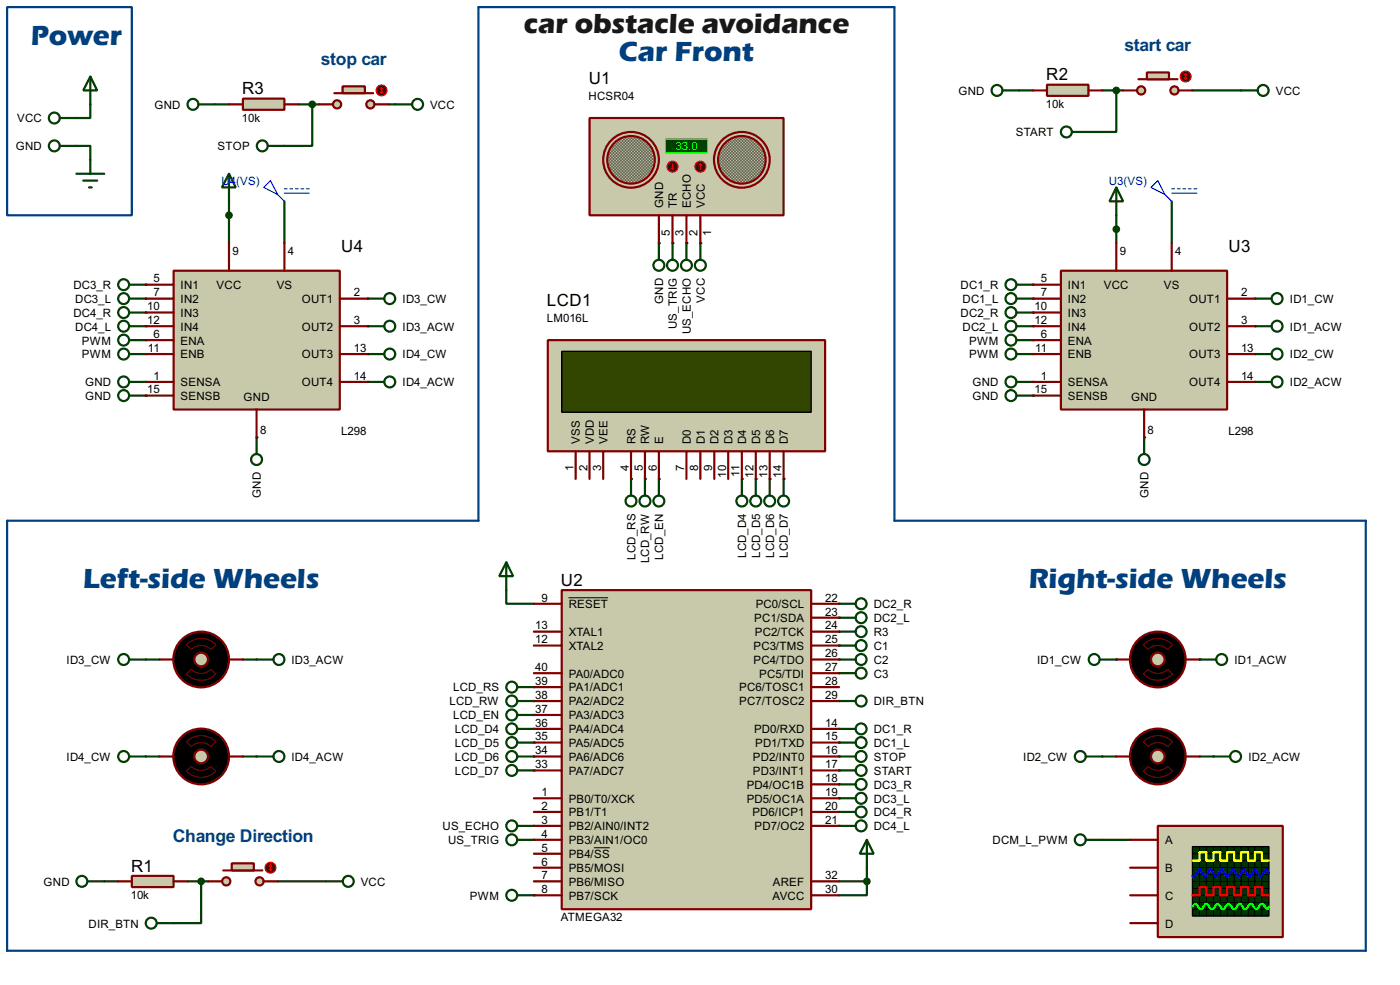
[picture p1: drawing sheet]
<svg xmlns="http://www.w3.org/2000/svg" width="256mm" height="180mm" viewBox="0 0 256 180" stroke-linecap="round" stroke-linejoin="round" font-family="sans-serif">
<path d="M16.6 19.1v2.5h-2.6M14 26.7h2.6v2.6M204.5 39.4v2.6" fill="none" stroke="#004000" stroke-width=".4"/>
<g fill="#004000">
<circle cx="143.6" cy="87.7" r=".2"/>
<circle cx="141" cy="87.7" r=".2"/>
<circle cx="138.5" cy="87.7" r=".2"/>
<circle cx="135.9" cy="87.7" r=".2"/>
<circle cx="120.7" cy="87.7" r=".2"/>
<circle cx="118.2" cy="87.7" r=".2"/>
<circle cx="115.6" cy="87.7" r=".2"/>
</g>
<path d="M158.8 158.8v2.5" fill="none" stroke="#004000" stroke-width=".4"/>
<g fill="#004000">
<circle cx="219.8" cy="120.7" r=".2"/>
<circle cx="204.5" cy="120.7" r=".2"/>
<circle cx="123.2" cy="44.5" r=".2"/>
<circle cx="125.8" cy="44.5" r=".2"/>
<circle cx="128.3" cy="44.5" r=".2"/>
<circle cx="120.7" cy="44.5" r=".2"/>
</g>
<path d="M202 153.7h5.1" fill="none" stroke="#004000" stroke-width=".4"/>
<g fill="#004000">
<circle cx="189.3" cy="52.1" r=".2"/>
<circle cx="189.3" cy="54.7" r=".2"/>
<circle cx="189.3" cy="62.3" r=".2"/>
<circle cx="229.9" cy="54.7" r=".2"/>
<circle cx="229.9" cy="59.7" r=".2"/>
<circle cx="189.3" cy="64.8" r=".2"/>
<circle cx="229.9" cy="64.8" r=".2"/>
<circle cx="229.9" cy="69.9" r=".2"/>
<circle cx="189.3" cy="57.2" r=".2"/>
<circle cx="189.3" cy="59.7" r=".2"/>
<circle cx="189.3" cy="69.9" r=".2"/>
<circle cx="189.3" cy="72.4" r=".2"/>
<circle cx="209.6" cy="80.1" r=".2"/>
</g>
<path d="M42 36.9v2.5M204.5 42v2.5" fill="none" stroke="#004000" stroke-width=".4"/>
<g fill="#004000">
<circle cx="26.7" cy="52.1" r=".2"/>
<circle cx="26.7" cy="54.7" r=".2"/>
<circle cx="26.7" cy="62.3" r=".2"/>
<circle cx="67.4" cy="54.7" r=".2"/>
<circle cx="67.4" cy="59.7" r=".2"/>
<circle cx="26.7" cy="64.8" r=".2"/>
<circle cx="67.4" cy="64.8" r=".2"/>
<circle cx="67.4" cy="69.9" r=".2"/>
<circle cx="26.7" cy="57.2" r=".2"/>
<circle cx="26.7" cy="59.7" r=".2"/>
<circle cx="26.7" cy="69.9" r=".2"/>
<circle cx="26.7" cy="72.4" r=".2"/>
<circle cx="47" cy="80.1" r=".2"/>
</g>
<path d="M42 39.4v5.1M26.7 138.5h2.6M26.7 120.7h2.6M44.5 138.5h2.5M44.5 120.7h2.5M202 138.5h2.5M219.8 138.5h2.5" fill="none" stroke="#004000" stroke-width=".4"/>
<g fill="#004000">
<circle cx="97.8" cy="151.2" r=".2"/>
<circle cx="97.8" cy="153.7" r=".2"/>
<circle cx="97.8" cy="163.9" r=".2"/>
</g>
<path d="M92.8 108v2.5h5" fill="none" stroke="#004000" stroke-width=".4"/>
<g fill="#004000">
<circle cx="153.7" cy="133.4" r=".2"/>
<circle cx="153.7" cy="135.9" r=".2"/>
<circle cx="153.7" cy="138.5" r=".2"/>
<circle cx="153.7" cy="141" r=".2"/>
<circle cx="153.7" cy="143.6" r=".2"/>
<circle cx="153.7" cy="146.1" r=".2"/>
<circle cx="153.7" cy="148.6" r=".2"/>
<circle cx="153.7" cy="151.2" r=".2"/>
<circle cx="153.7" cy="110.5" r=".2"/>
<circle cx="153.7" cy="113.1" r=".2"/>
<circle cx="153.7" cy="115.6" r=".2"/>
<circle cx="153.7" cy="118.2" r=".2"/>
<circle cx="153.7" cy="120.7" r=".2"/>
<circle cx="153.7" cy="123.2" r=".2"/>
<circle cx="153.7" cy="128.3" r=".2"/>
<circle cx="97.8" cy="141" r=".2"/>
<circle cx="97.8" cy="138.5" r=".2"/>
<circle cx="97.8" cy="135.9" r=".2"/>
<circle cx="97.8" cy="133.4" r=".2"/>
<circle cx="97.8" cy="130.9" r=".2"/>
<circle cx="97.8" cy="128.3" r=".2"/>
<circle cx="97.8" cy="125.8" r=".2"/>
</g>
<g fill="none" stroke="#004000" stroke-width=".4">
<path d="M39.4 19.1h2.6M54.7 19.1h3.8M57.2 19.1v7.6h-5.1M71.2 19.1h1.2M186.7 16.6h2.6M202 16.6h3.8M204.5 16.6v7.6h-5.1M218.5 16.6h8.9M52.1 36.9v7.6M214.7 36.9v7.6M19.1 161.3h2.5M34.3 161.3h3.9"/>
<path d="M36.9 161.3v7.7h-5.1M50.9 161.3h8.8M153.7 161.3h5.1v2.6h-5.1"/>
</g>
<g fill="#c8c8aa" stroke="#800000" stroke-width=".4">
<circle cx="47.5" cy="161.3" r=".75"/>
<circle cx="41.4" cy="161.3" r=".75"/>
</g>
<path d="M40.9 159.3h7.2" fill="none" stroke="#800000" stroke-width=".4"/>
<path d="M42.5 158h4v1.3h-4z" fill="#c8c8aa" stroke="#800000" stroke-width=".4"/>
<path d="M38.2 161.3h2.5M48.3 161.3h2.6" fill="none" stroke="#800000" stroke-width=".4"/>
<circle cx="49.5" cy="158.8" r="1" fill="#400000" stroke="#f00" stroke-width=".2"/>
<path d="M49.3 159.1l.3 .2M49.6 158.3v1M49.6 158.3l-.3 .3M49.6 158.3l.2 .3M49.8 159.1l-.2 .2" fill="none" stroke="#f00" stroke-width=".2"/>
<path d="M204.5 34.3l1.3 2.6h-2.5zM204.5 34.3v5.1" fill="none" stroke="#004000" stroke-width=".4"/>
<circle cx="212.1" cy="120.7" r="5.1" fill="#000" stroke="#800000" stroke-width=".4"/>
<path d="M209.5 118a3.7 3.7 0 0 1 5.3 0l-.9 .9a2.45 2.45 0 0 0-3.6 0zM209.5 123.4l.8-.9a2.54 2.54 0 0 0 3.6 0l.9 .9a3.7 3.7 0 0 1-5.3 0z" fill="none" stroke="#800000" stroke-width=".18"/>
<circle cx="212.1" cy="120.7" r="1.25" fill="#c8c8aa" stroke="#800000" stroke-width=".4"/>
<path d="M204.5 120.7h2.6M217.2 120.7h2.6" fill="none" stroke="#800000" stroke-width=".4"/>
<circle cx="212.1" cy="138.5" r="5.1" fill="#000" stroke="#800000" stroke-width=".4"/>
<path d="M209.5 135.8a3.7 3.7 0 0 1 5.3 0l-.9 .9a2.53 2.53 0 0 0-3.6 0zM210.3 140.3a2.54 2.54 0 0 0 3.6 0l.9 .9a3.7 3.7 0 0 1-5.3 0z" fill="none" stroke="#800000" stroke-width=".18"/>
<circle cx="212.1" cy="138.5" r="1.25" fill="#c8c8aa" stroke="#800000" stroke-width=".4"/>
<path d="M204.5 138.5h2.6M217.2 138.5h2.6" fill="none" stroke="#800000" stroke-width=".4"/>
<circle cx="36.8" cy="120.7" r="5.1" fill="#000" stroke="#800000" stroke-width=".4"/>
<path d="M34.2 118a3.7 3.7 0 0 1 5.4 0l-.9 .9a2.45 2.45 0 0 0-3.6 0zM34.2 123.4l.9-.9a2.54 2.54 0 0 0 3.6 0l.9 .9a3.7 3.7 0 0 1-5.4 0z" fill="none" stroke="#800000" stroke-width=".18"/>
<circle cx="36.8" cy="120.7" r="1.25" fill="#c8c8aa" stroke="#800000" stroke-width=".4"/>
<path d="M29.3 120.7h2.5M42 120.7h2.5" fill="none" stroke="#800000" stroke-width=".4"/>
<circle cx="36.8" cy="138.5" r="5.1" fill="#000" stroke="#800000" stroke-width=".4"/>
<path d="M34.2 135.8a3.8 3.8 0 0 1 5.4 0l-.9 .9a2.54 2.54 0 0 0-3.6 0zM35.1 140.3a2.54 2.54 0 0 0 3.6 0l.9 .9a3.8 3.8 0 0 1-5.4 0z" fill="none" stroke="#800000" stroke-width=".18"/>
<circle cx="36.8" cy="138.5" r="1.25" fill="#c8c8aa" stroke="#800000" stroke-width=".4"/>
<path d="M29.3 138.5h2.5M42 138.5h2.5" fill="none" stroke="#800000" stroke-width=".4"/>
<circle cx="204.5" cy="42" r=".5" fill="#004000" stroke="#004000" stroke-width=".4"/>
<g fill="none" stroke="#004000" stroke-width=".4">
<path d="M16.6 14l1.2 2.6h-2.5zM16.6 14v5.1M11 21.6h3M11 26.7h3M14 31.8h5.1M15.3 33.1h2.5M16.3 34.3h.5M16.6 29.3v2.5M115.6 87.7v3M118.2 87.7v3M120.7 87.7v3M135.9 87.7v3"/>
<path d="M138.5 87.7v3M141 87.7v3M143.6 87.7v3"/>
<circle cx="9.9" cy="26.7" r="1"/>
<circle cx="9.9" cy="21.6" r="1"/>
<circle cx="115.6" cy="91.7" r="1"/>
<circle cx="118.1" cy="91.7" r="1"/>
<circle cx="120.7" cy="91.7" r="1"/>
<circle cx="135.9" cy="91.7" r="1"/>
<circle cx="138.4" cy="91.7" r="1"/>
<circle cx="141" cy="91.7" r="1"/>
<circle cx="143.5" cy="91.7" r="1"/>
</g>
<path d="M1.3 1.3h22.9v38.1h-22.9z" fill="none" stroke="#004080" stroke-width=".4"/>
<path d="M100.4 62.3h50.8v20.3h-50.8z" fill="#c8c8aa" stroke="#800000" stroke-width=".4"/>
<path d="M102.9 64.3h45.7v11.2h-45.7z" fill="#324600" stroke="#000" stroke-width=".25"/>
<g fill="none" stroke="#800000" stroke-width=".4">
<path d="M105.5 82.6v5.1M108 82.6v5.1M110.5 82.6v5.1M115.6 82.6v5.1M118.2 82.6v5.1M120.7 82.6v5.1M125.8 82.6v5.1M128.3 82.6v5.1M130.9 82.6v5.1M133.4 82.6v5.1M135.9 82.6v5.1M138.5 82.6v5.1"/>
<path d="M141 82.6v5.1M143.6 82.6v5.1"/>
</g>
<g fill="none" stroke="#004000" stroke-width=".4">
<path d="M120.7 44.5v3.1M123.2 44.5v3.1M125.8 44.5v3.1M128.3 44.5v3.1M229.9 59.7h3.1M229.9 54.7h3.1M186.2 64.8h3.1M186.2 62.3h3.1M186.2 72.4h3.1M229.9 64.8h3.1M229.9 69.9h3.1M209.6 80.1v3"/>
<path d="M92.8 102.9l1.2 2.6h-2.5zM92.8 102.9v5.1M153.7 110.5h3.1M94.8 125.8h3M94.8 128.3h3M94.8 130.9h3M94.8 133.4h3M94.8 135.9h3M94.8 138.5h3M201.5 120.7h3M219.8 120.7h3M94.8 141h3"/>
<path d="M94.8 151.2h3M94.8 153.7h3M158.8 153.7l1.3 2.6h-2.6zM158.8 153.7v5.1"/>
<circle cx="120.7" cy="48.6" r="1"/>
<circle cx="123.2" cy="48.6" r="1"/>
<circle cx="125.7" cy="48.6" r="1"/>
<circle cx="128.3" cy="48.6" r="1"/>
<circle cx="233.9" cy="54.7" r="1"/>
<circle cx="233.9" cy="59.7" r="1"/>
<circle cx="185.2" cy="62.3" r="1"/>
<circle cx="185.2" cy="64.8" r="1"/>
<circle cx="185.2" cy="72.4" r="1"/>
<circle cx="233.9" cy="64.8" r="1"/>
<circle cx="233.9" cy="69.9" r="1"/>
<circle cx="209.6" cy="84.1" r="1"/>
<circle cx="157.7" cy="110.5" r="1"/>
<circle cx="93.7" cy="133.4" r="1"/>
<circle cx="93.7" cy="130.9" r="1"/>
<circle cx="93.7" cy="135.9" r="1"/>
<circle cx="93.7" cy="128.3" r="1"/>
<circle cx="93.7" cy="138.5" r="1"/>
<circle cx="93.7" cy="125.8" r="1"/>
<circle cx="200.4" cy="120.7" r="1"/>
<circle cx="223.8" cy="120.7" r="1"/>
<circle cx="93.7" cy="153.7" r="1"/>
<circle cx="93.7" cy="141" r="1"/>
<circle cx="93.7" cy="151.2" r="1"/>
</g>
<circle cx="158.8" cy="161.3" r=".5" fill="#004000" stroke="#004000" stroke-width=".4"/>
<path d="M250.2 95.3h-86.3v-94h-76.2v94h-86.4v78.7h248.9" fill="none" stroke="#004080" stroke-width=".4"/>
<path d="M108 21.6h35.6v17.8h-35.6z" fill="#c8c8aa" stroke="#800000" stroke-width=".4"/>
<g fill="#c8c8aa" stroke="#800000" stroke-width=".4">
<circle cx="115.6" cy="29.3" r="5.1"/>
<circle cx="135.9" cy="29.3" r="5.1"/>
</g>
<circle cx="115.6" cy="29.3" r="4.4" fill="#c8c8aa"/>
<circle cx="115.6" cy="29.3" r="4.4" fill="#000"/>
<circle cx="115.6" cy="29.3" r="4.4" fill="none" stroke="#c8c8aa" stroke-width=".4"/>
<circle cx="115.6" cy="29.3" r="4.4" fill="none" stroke="#800000" stroke-width=".4"/>
<circle cx="135.9" cy="29.3" r="4.4" fill="#c8c8aa"/>
<circle cx="135.9" cy="29.3" r="4.4" fill="#000"/>
<circle cx="135.9" cy="29.3" r="4.4" fill="none" stroke="#c8c8aa" stroke-width=".4"/>
<circle cx="135.9" cy="29.3" r="4.4" fill="none" stroke="#800000" stroke-width=".4"/>
<path d="M122 25.5h7.6v2.5h-7.6z" fill="#004000" stroke="#0f0" stroke-width=".2"/>
<path d="M120.7 39.4v5.1M123.2 39.4v5.1M125.8 39.4v5.1M128.3 39.4v5.1" fill="none" stroke="#800000" stroke-width=".4"/>
<circle cx="128.3" cy="30.5" r="1" fill="#400000" stroke="#f00" stroke-width=".2"/>
<path d="M128.3 30l-.2 .3M128.3 30l.3 .3M128.3 30v1" fill="none" stroke="#f00" stroke-width=".2"/>
<circle cx="123.2" cy="30.5" r="1" fill="#400000" stroke="#f00" stroke-width=".2"/>
<path d="M123 30.8l.2 .2M123.2 30v1M123.5 30.8l-.3 .2" fill="none" stroke="#f00" stroke-width=".2"/>
<g fill="none" stroke="#004000" stroke-width=".4">
<path d="M186.2 52.1h3.1M186.2 54.7h3.1M186.2 57.2h3.1M186.2 59.7h3.1M153.7 128.3h3.1M153.7 138.5h3.1M153.7 143.6h3.1M153.7 146.1h3.1M153.7 141h3.1M153.7 148.6h3.1M153.7 151.2h3.1M198.9 153.7h3.1"/>
<path d="M28.8 169h3"/>
<circle cx="185.2" cy="52.1" r="1"/>
<circle cx="185.2" cy="54.7" r="1"/>
<circle cx="185.2" cy="57.2" r="1"/>
<circle cx="185.2" cy="59.7" r="1"/>
<circle cx="157.7" cy="128.3" r="1"/>
<circle cx="157.7" cy="138.5" r="1"/>
<circle cx="157.7" cy="143.6" r="1"/>
<circle cx="157.7" cy="151.2" r="1"/>
<circle cx="157.7" cy="141" r="1"/>
<circle cx="157.7" cy="146.1" r="1"/>
<circle cx="157.7" cy="148.6" r="1"/>
<circle cx="197.9" cy="153.7" r="1"/>
<circle cx="27.7" cy="169" r="1"/>
</g>
<path d="M250.2 95.3v78.7" fill="none" stroke="#004080" stroke-width=".4"/>
<path d="M212.1 151.2h22.9v20.3h-22.9z" fill="#c8c8aa" stroke="#800000" stroke-width=".4"/>
<path d="M218.5 155h14v12.7h-14z" fill="#003000" stroke="#000" stroke-width=".25"/>
<g fill="none" stroke="#000" stroke-width=".18">
<path d="M218.5 158.8h14M218.5 156.3h14M218.5 157.5h14M219.8 155v12.7M221 155v12.7M222.3 155v12.7M223.6 155v12.7M224.8 155v12.7M226.1 155v12.7M227.4 155v12.7M228.7 155v12.7M229.9 155v12.7"/>
<path d="M231.2 155v12.7M218.5 160.1h14M218.5 162.6h14M218.5 163.9h14M218.5 165.2h14M218.5 166.4h14M218.5 161.3h14"/>
</g>
<path d="M218.5 157.5h1.3v-1.5h1.2v1.5h1.3v-1.5h1.3v1.5h1.2v-1.5h1.3v1.5h1.3v-1.5h1.3v1.5h1.2v-1.5h1.3v1.5h1.3" fill="none" stroke="#ff0" stroke-width=".4"/>
<path d="M218.5 163.9h1.3v-1.5h1.2v1.5h1.3v-1.5h1.3v1.5h1.2v-1.5h1.3v1.5h1.3v-1.5h1.3v1.5h1.2v-1.5h1.3v1.5h1.3" fill="none" stroke="#f00" stroke-width=".4"/>
<path d="M232.5 159.8l-.5-.7-1.1 1.5-1-1.5-1 1.5-1-1.5-1 1.5-1-1.5-1.1 1.5-1-1.5-1 1.5-1-1.5-1 1.5-1-1.5-1.1 1.5-.2-.3" fill="none" stroke="#00f" stroke-width=".4"/>
<path d="M218.5 165.9a.54 .54 0 0 1 .7-.4l.5 .8 .3 .1 .3-.1 .4-.8 .3-.1 .3 .1 .2 .4a.54 .54 0 0 0 .8 .4l.5-.8 .3-.1 .2 .1 .5 .8 .3 .1 .2-.1 .5-.8a.6 .6 0 0 1 .9 .5l.4 .4 .3-.1 .4-.8 .3-.1 .3 .1 .5 .8a.6 .6 0 0 0 .8-.5l.5-.4 .2 .1 .5 .8 .3 .1 .2-.1 .5-.8a.6 .6 0 0 1 .9 .5l.4 .4 .3-.5" fill="none" stroke="#0f0" stroke-width=".4"/>
<path d="M207.1 153.7h5M207.1 158.8h5M207.1 163.9h5M207.1 169h5" fill="none" stroke="#800000" stroke-width=".4"/>
<g fill="none" stroke="#004000" stroke-width=".4">
<path d="M186.2 69.9h3.1"/>
<circle cx="185.2" cy="69.9" r="1"/>
</g>
<path d="M194.4 49.6h30.4v25.4h-30.4z" fill="#c8c8aa" stroke="#800000" stroke-width=".4"/>
<g fill="none" stroke="#800000" stroke-width=".4">
<path d="M189.3 52.1h5.1M189.3 54.7h5.1M189.3 59.7h5.1M189.3 57.2h5.1M204.5 44.5v5.1M214.7 44.5v5.1M224.8 54.7h5.1M224.8 59.7h5.1M189.3 62.3h5.1M189.3 64.8h5.1M189.3 69.9h5.1M189.3 72.4h5.1"/>
<path d="M209.6 75v5.1M224.8 64.8h5.1M224.8 69.9h5.1"/>
</g>
<g fill="none" stroke="#004000" stroke-width=".4">
<path d="M42 31.8l1.2 2.5h-2.5zM42 31.8v5.1M23.7 59.7h3M23.7 54.7h3M23.7 52.1h3M23.7 57.2h3M67.4 59.7h3M67.4 54.7h3M23.7 64.8h3M23.7 69.9h3M23.7 62.3h3M23.7 72.4h3"/>
<path d="M67.4 64.8h3M67.4 69.9h3M47 80.1v3"/>
<circle cx="22.6" cy="57.2" r="1"/>
<circle cx="22.6" cy="59.7" r="1"/>
<circle cx="22.6" cy="54.7" r="1"/>
<circle cx="22.6" cy="52.1" r="1"/>
<circle cx="71.4" cy="59.7" r="1"/>
<circle cx="71.4" cy="54.7" r="1"/>
<circle cx="22.6" cy="72.4" r="1"/>
<circle cx="22.6" cy="62.3" r="1"/>
<circle cx="22.6" cy="64.8" r="1"/>
<circle cx="22.6" cy="69.9" r="1"/>
<circle cx="71.4" cy="64.8" r="1"/>
<circle cx="71.4" cy="69.9" r="1"/>
<circle cx="47" cy="84.1" r="1"/>
</g>
<circle cx="41.9" cy="39.4" r=".5" fill="#004000" stroke="#004000" stroke-width=".4"/>
<path d="M31.8 49.6h30.5v25.4h-30.5z" fill="#c8c8aa" stroke="#800000" stroke-width=".4"/>
<g fill="none" stroke="#800000" stroke-width=".4">
<path d="M26.7 52.1h5.1M26.7 54.7h5.1M26.7 59.7h5.1M26.7 57.2h5.1M42 44.5v5.1M52.1 44.5v5.1M62.3 54.7h5.1M62.3 59.7h5.1M26.7 62.3h5.1M26.7 64.8h5.1M26.7 69.9h5.1M26.7 72.4h5.1"/>
<path d="M47 75v5.1M62.3 64.8h5.1M62.3 69.9h5.1"/>
</g>
<g fill="none" stroke="#004000" stroke-width=".4">
<path d="M153.7 113.1h3.1M153.7 115.6h3.1M153.7 118.2h3.1M23.7 138.5h3M23.7 120.7h3M47 138.5h3.1M47 120.7h3.1M153.7 120.7h3.1M153.7 135.9h3.1M153.7 133.4h3.1M153.7 123.2h3.1M198.9 138.5h3.1"/>
<path d="M222.3 138.5h3.1M94.8 163.9h3"/>
<circle cx="157.7" cy="118.2" r="1"/>
<circle cx="157.7" cy="113.1" r="1"/>
<circle cx="157.7" cy="115.6" r="1"/>
<circle cx="22.6" cy="138.5" r="1"/>
<circle cx="22.6" cy="120.7" r="1"/>
<circle cx="51.1" cy="138.5" r="1"/>
<circle cx="51.1" cy="120.7" r="1"/>
<circle cx="157.7" cy="123.2" r="1"/>
<circle cx="157.7" cy="120.7" r="1"/>
<circle cx="157.7" cy="135.9" r="1"/>
<circle cx="157.7" cy="133.4" r="1"/>
<circle cx="197.9" cy="138.5" r="1"/>
<circle cx="226.3" cy="138.5" r="1"/>
<circle cx="93.7" cy="163.9" r="1"/>
</g>
<path d="M102.9 108h45.7v58.4h-45.7z" fill="#c8c8aa" stroke="#800000" stroke-width=".4"/>
<g fill="none" stroke="#800000" stroke-width=".4">
<path d="M97.8 110.5h5.1M97.8 118.2h5.1M97.8 115.6h5.1M148.6 110.5h5.1M148.6 118.2h5.1M148.6 115.6h5.1M148.6 113.1h5.1M97.8 133.4h5.1M97.8 135.9h5.1M97.8 138.5h5.1M97.8 123.2h5.1M97.8 125.8h5.1"/>
<path d="M97.8 128.3h5.1M97.8 130.9h5.1M148.6 133.4h5.1M148.6 135.9h5.1M148.6 138.5h5.1M148.6 120.7h5.1M148.6 123.2h5.1M148.6 125.8h5.1M148.6 128.3h5.1M97.8 146.1h5.1M97.8 148.6h5.1M97.8 151.2h5.1"/>
<path d="M97.8 153.7h5.1M97.8 156.3h5.1M97.8 158.8h5.1M97.8 141h5.1M148.6 146.1h5.1M148.6 148.6h5.1M148.6 151.2h5.1M148.6 141h5.1M148.6 143.6h5.1M97.8 161.3h5.1M97.8 163.9h5.1M148.6 161.3h5.1"/>
<path d="M148.6 163.9h5.1"/>
</g>
<path d="M104.2 109.4h7.2M108.8 155.2h2.9" fill="none" stroke="#000" stroke-width=".18"/>
<g fill="none" stroke="#004000" stroke-width=".4">
<path d="M59.7 161.3h3.1"/>
<circle cx="63.8" cy="161.3" r="1"/>
</g>
<path d="M24.2 160.3h7.6v2.1h-7.6z" fill="#c8c8aa" stroke="#800000" stroke-width=".4"/>
<path d="M21.6 161.3h2.6M31.8 161.3h2.5" fill="none" stroke="#800000" stroke-width=".4"/>
<g fill="none" stroke="#004000" stroke-width=".4">
<path d="M16.1 161.3h3"/>
<circle cx="15" cy="161.3" r="1"/>
</g>
<circle cx="36.8" cy="161.3" r=".5" fill="#004000" stroke="#004000" stroke-width=".4"/>
<g fill="none" stroke="#0000c0" stroke-width=".2">
<path d="M48.3 34.3l1.3-1.2 1.3 2.5zM50.9 35.6l1.2 1.3M52.1 34.6h.5M52.1 35.4h4.6M53.1 34.6h.5M54.2 34.6h.5M55.2 34.6h.5M56.2 34.6h.5M210.9 34.3l1.2-1.2 1.3 2.5zM213.4 35.6l1.3 1.3M214.7 34.6h.5M214.7 35.4h4.6"/>
<path d="M215.7 34.6h.5M216.7 34.6h.5M217.7 34.6h.5M218.7 34.6h.6"/>
</g>
<g fill="#c8c8aa" stroke="#800000" stroke-width=".4">
<circle cx="215.1" cy="16.6" r=".75"/>
<circle cx="209" cy="16.6" r=".75"/>
</g>
<path d="M208.6 14.5h7.1" fill="none" stroke="#800000" stroke-width=".4"/>
<path d="M210.1 13.3h4.1v1.2h-4.1z" fill="#c8c8aa" stroke="#800000" stroke-width=".4"/>
<path d="M205.8 16.6h2.5M216 16.6h2.5" fill="none" stroke="#800000" stroke-width=".4"/>
<circle cx="217.2" cy="14" r="1" fill="#400000" stroke="#f00" stroke-width=".2"/>
<path d="M217 14.3l.2 .2M217.2 13.5v1M217.2 13.5l-.2 .3M217.2 13.5l.3 .3M217.5 14.3l-.3 .2" fill="none" stroke="#f00" stroke-width=".2"/>
<g fill="none" stroke="#004000" stroke-width=".4">
<path d="M227.4 16.6h3M196.4 24.2h3"/>
<circle cx="231.4" cy="16.6" r="1"/>
<circle cx="195.3" cy="24.2" r="1"/>
</g>
<path d="M191.8 15.5h7.6v2.1h-7.6z" fill="#c8c8aa" stroke="#800000" stroke-width=".4"/>
<path d="M189.3 16.6h2.5M199.4 16.6h2.6" fill="none" stroke="#800000" stroke-width=".4"/>
<g fill="none" stroke="#004000" stroke-width=".4">
<path d="M183.7 16.6h3"/>
<circle cx="182.6" cy="16.6" r="1"/>
</g>
<circle cx="204.5" cy="16.6" r=".5" fill="#004000" stroke="#004000" stroke-width=".4"/>
<g fill="#c8c8aa" stroke="#800000" stroke-width=".4">
<circle cx="67.8" cy="19.1" r=".75"/>
<circle cx="61.7" cy="19.1" r=".75"/>
</g>
<path d="M61.3 17.1h7.1" fill="none" stroke="#800000" stroke-width=".4"/>
<path d="M62.8 15.8h4.1v1.3h-4.1z" fill="#c8c8aa" stroke="#800000" stroke-width=".4"/>
<path d="M58.5 19.1h2.5M68.6 19.1h2.6" fill="none" stroke="#800000" stroke-width=".4"/>
<circle cx="69.9" cy="16.6" r="1" fill="#400000" stroke="#f00" stroke-width=".2"/>
<path d="M69.7 16.8l.2 .3M69.9 16.1v1M69.9 16.1l-.2 .2M69.9 16.1l.3 .2M70.2 16.8l-.3 .3" fill="none" stroke="#f00" stroke-width=".2"/>
<g fill="none" stroke="#004000" stroke-width=".4">
<path d="M72.4 19.1h3.1M49.1 26.7h3"/>
<circle cx="76.5" cy="19.1" r="1"/>
<circle cx="48" cy="26.7" r="1"/>
</g>
<path d="M44.5 18.1h7.6v2h-7.6z" fill="#c8c8aa" stroke="#800000" stroke-width=".4"/>
<path d="M42 19.1h2.5M52.1 19.1h2.6" fill="none" stroke="#800000" stroke-width=".4"/>
<g fill="none" stroke="#004000" stroke-width=".4">
<path d="M36.4 19.1h3"/>
<circle cx="35.3" cy="19.1" r="1"/>
</g>
<circle cx="57.2" cy="19.1" r=".5" fill="#004000" stroke="#004000" stroke-width=".4"/>
<g font-size="6" fill="#004080">
<text x="5.7" y="8.2">Power</text>
<text x="113.4" y="11.2">Car Front</text>
<text x="15.3" y="107.7">Left-side Wheels</text>
<text x="188.5" y="107.7">Right-side Wheels</text>
</g>
<text font-size="6" fill="#181818" x="96" y="6.1">car obstacle avoidance</text>
<g font-size="3.6" fill="#004080">
<text x="58.8" y="11.8">stop car</text>
<text x="206" y="9.3">start car</text>
<text x="31.7" y="154.1">Change Direction</text>
</g>
<g font-size="3.5">
<text x="44.4" y="17.3">R3</text>
<text x="107.9" y="15.5">U1</text>
<text x="191.7" y="14.7">R2</text>
<text x="62.5" y="46.2">U4</text>
<text x="225.1" y="46.2">U3</text>
<text x="100.2" y="56.1">LCD1</text>
<text x="102.8" y="107.2">U2</text>
<text x="24" y="159.5">R1</text>
</g>
<g font-size="2.4">
<text x="175.6" y="17.3">GND</text>
<text x="233.7" y="17.3">VCC</text>
<text x="3.1" y="22.4">VCC</text>
<text x="28.3" y="19.9">GND</text>
<text x="44.3" y="22.3">10k</text>
<text x="78.8" y="19.9">VCC</text>
<text x="107.8" y="18.3">HCSR04</text>
<text x="191.6" y="19.8">10k</text>
<text x="2.9" y="27.5">GND</text>
<text x="39.8" y="27.5">STOP</text>
<text x="186.1" y="25">START</text>
<text x="121.5" y="38.1" transform="rotate(-90 121.5 38.1)">GND</text>
<text x="124" y="38.1" transform="rotate(-90 124 38.1)">TR</text>
<text x="126.6" y="38.1" transform="rotate(-90 126.6 38.1)">ECHO</text>
<text x="129.1" y="38.1" transform="rotate(-90 129.1 38.1)">VCC</text>
<text x="42.6" y="46.6">9</text>
<text x="52.8" y="46.6">4</text>
<text x="122.7" y="43.1" transform="rotate(-90 122.7 43.1)">5</text>
<text x="125.2" y="43.1" transform="rotate(-90 125.2 43.1)">3</text>
<text x="127.8" y="43.1" transform="rotate(-90 127.8 43.1)">2</text>
<text x="130.3" y="43.1" transform="rotate(-90 130.3 43.1)">1</text>
<text x="205.2" y="46.6">9</text>
<text x="215.3" y="46.6">4</text>
<text x="13.4" y="52.9">DC3_R</text>
<text x="28.1" y="51.7">5</text>
<text x="33.1" y="52.9">IN1</text>
<text x="39.7" y="52.9">VCC</text>
<text x="50.7" y="52.9">VS</text>
<text x="176" y="52.9">DC1_R</text>
<text x="190.7" y="51.7">5</text>
<text x="195.6" y="52.9">IN1</text>
<text x="202.2" y="52.9">VCC</text>
<text x="213.2" y="52.9">VS</text>
<text x="13.4" y="58">DC4_R</text>
<text x="13.8" y="55.4">DC3_L</text>
<text x="27" y="56.8">10</text>
<text x="27" y="59.3">12</text>
<text x="28.1" y="54.3">7</text>
<text x="33.1" y="55.4">IN2</text>
<text x="33.1" y="58">IN3</text>
<text x="55.3" y="55.4">OUT1</text>
<text x="64.8" y="54.3">2</text>
<text x="64.8" y="59.3">3</text>
<text x="73.7" y="55.4">ID3_CW</text>
<text x="100.2" y="59">LM016L</text>
<text x="121.5" y="55.6" transform="rotate(-90 121.5 55.6)">GND</text>
<text x="129.1" y="55.4" transform="rotate(-90 129.1 55.4)">VCC</text>
<text x="176" y="58">DC2_R</text>
<text x="176.3" y="55.4">DC1_L</text>
<text x="189.5" y="56.8">10</text>
<text x="189.5" y="59.3">12</text>
<text x="190.7" y="54.3">7</text>
<text x="195.6" y="55.4">IN2</text>
<text x="195.6" y="58">IN3</text>
<text x="217.8" y="55.4">OUT1</text>
<text x="227.4" y="54.3">2</text>
<text x="227.4" y="59.3">3</text>
<text x="236.3" y="55.4">ID1_CW</text>
<text x="13.8" y="60.5">DC4_L</text>
<text x="15" y="65.6">PWM</text>
<text x="15" y="63.1">PWM</text>
<text x="27.1" y="64.4">11</text>
<text x="28.1" y="61.9">6</text>
<text x="33.1" y="63.1">ENA</text>
<text x="33.1" y="65.6">ENB</text>
<text x="33.1" y="60.5">IN4</text>
<text x="55.3" y="60.5">OUT2</text>
<text x="55.3" y="65.6">OUT3</text>
<text x="64.8" y="64.4">13</text>
<text x="73.7" y="60.5">ID3_ACW</text>
<text x="73.7" y="65.6">ID4_CW</text>
<text x="124" y="60.2" transform="rotate(-90 124 60.2)">US_TRIG</text>
<text x="126.6" y="61.2" transform="rotate(-90 126.6 61.2)">US_ECHO</text>
<text x="176.3" y="60.5">DC2_L</text>
<text x="177.5" y="65.6">PWM</text>
<text x="177.5" y="63.1">PWM</text>
<text x="189.7" y="64.4">11</text>
<text x="190.7" y="61.9">6</text>
<text x="195.6" y="63.1">ENA</text>
<text x="195.6" y="65.6">ENB</text>
<text x="195.6" y="60.5">IN4</text>
<text x="217.8" y="60.5">OUT2</text>
<text x="217.8" y="65.6">OUT3</text>
<text x="227.4" y="64.4">13</text>
<text x="236.3" y="60.5">ID1_ACW</text>
<text x="236.3" y="65.6">ID2_CW</text>
<text x="15.6" y="70.7">GND</text>
<text x="27" y="72">15</text>
<text x="28.1" y="69.5">1</text>
<text x="33.1" y="70.7">SENSA</text>
<text x="55.3" y="70.7">OUT4</text>
<text x="64.8" y="69.5">14</text>
<text x="73.7" y="70.7">ID4_ACW</text>
<text x="178.1" y="70.7">GND</text>
<text x="189.5" y="72">15</text>
<text x="190.7" y="69.5">1</text>
<text x="195.6" y="70.7">SENSA</text>
<text x="217.8" y="70.7">OUT4</text>
<text x="227.4" y="69.5">14</text>
<text x="236.3" y="70.7">ID2_ACW</text>
<text x="15.6" y="73.2">GND</text>
<text x="33.1" y="73.2">SENSB</text>
<text x="44.6" y="73.3">GND</text>
<text x="178.1" y="73.2">GND</text>
<text x="195.6" y="73.2">SENSB</text>
<text x="207.2" y="73.3">GND</text>
<text x="47.7" y="79.5">8</text>
<text x="62.5" y="79.7">L298</text>
<text x="106.3" y="81.3" transform="rotate(-90 106.3 81.3)">VSS</text>
<text x="108.8" y="81.3" transform="rotate(-90 108.8 81.3)">VDD</text>
<text x="111.3" y="81.3" transform="rotate(-90 111.3 81.3)">VEE</text>
<text x="116.4" y="81.3" transform="rotate(-90 116.4 81.3)">RS</text>
<text x="119" y="81.3" transform="rotate(-90 119 81.3)">RW</text>
<text x="121.5" y="81.3" transform="rotate(-90 121.5 81.3)">E</text>
<text x="126.6" y="81.3" transform="rotate(-90 126.6 81.3)">D0</text>
<text x="129.1" y="81.3" transform="rotate(-90 129.1 81.3)">D1</text>
<text x="131.7" y="81.3" transform="rotate(-90 131.7 81.3)">D2</text>
<text x="134.2" y="81.3" transform="rotate(-90 134.2 81.3)">D3</text>
<text x="136.7" y="81.3" transform="rotate(-90 136.7 81.3)">D4</text>
<text x="139.3" y="81.3" transform="rotate(-90 139.3 81.3)">D5</text>
<text x="141.8" y="81.3" transform="rotate(-90 141.8 81.3)">D6</text>
<text x="144.4" y="81.3" transform="rotate(-90 144.4 81.3)">D7</text>
<text x="210.2" y="79.5">8</text>
<text x="225" y="79.7">L298</text>
<text x="105.1" y="86.3" transform="rotate(-90 105.1 86.3)">1</text>
<text x="107.6" y="86.3" transform="rotate(-90 107.6 86.3)">2</text>
<text x="110.1" y="86.3" transform="rotate(-90 110.1 86.3)">3</text>
<text x="115.2" y="86.2" transform="rotate(-90 115.2 86.2)">4</text>
<text x="117.8" y="86.3" transform="rotate(-90 117.8 86.3)">5</text>
<text x="120.3" y="86.3" transform="rotate(-90 120.3 86.3)">6</text>
<text x="125.4" y="86.3" transform="rotate(-90 125.4 86.3)">7</text>
<text x="127.9" y="86.3" transform="rotate(-90 127.9 86.3)">8</text>
<text x="130.5" y="86.3" transform="rotate(-90 130.5 86.3)">9</text>
<text x="133" y="87.4" transform="rotate(-90 133 87.4)">10</text>
<text x="135.5" y="87.3" transform="rotate(-90 135.5 87.3)">11</text>
<text x="138.1" y="87.4" transform="rotate(-90 138.1 87.4)">12</text>
<text x="140.6" y="87.4" transform="rotate(-90 140.6 87.4)">13</text>
<text x="143.2" y="87.4" transform="rotate(-90 143.2 87.4)">14</text>
<text x="47.8" y="91.2" transform="rotate(-90 47.8 91.2)">GND</text>
<text x="210.4" y="91.2" transform="rotate(-90 210.4 91.2)">GND</text>
<text x="116.4" y="102.4" transform="rotate(-90 116.4 102.4)">LCD_RS</text>
<text x="119" y="103.1" transform="rotate(-90 119 103.1)">LCD_RW</text>
<text x="121.5" y="102.4" transform="rotate(-90 121.5 102.4)">LCD_EN</text>
<text x="136.7" y="102.1" transform="rotate(-90 136.7 102.1)">LCD_D4</text>
<text x="139.3" y="102.1" transform="rotate(-90 139.3 102.1)">LCD_D5</text>
<text x="141.8" y="102.1" transform="rotate(-90 141.8 102.1)">LCD_D6</text>
<text x="144.4" y="102.1" transform="rotate(-90 144.4 102.1)">LCD_D7</text>
<text x="99.2" y="110.1">9</text>
<text x="104.2" y="111.3">RESET</text>
<text x="138.2" y="113.9">PC1/SDA</text>
<text x="138.4" y="111.3">PC0/SCL</text>
<text x="151.2" y="110.1">22</text>
<text x="151.2" y="112.7">23</text>
<text x="160.1" y="111.3">DC2_R</text>
<text x="160.1" y="113.9">DC2_L</text>
<text x="98.1" y="117.8">12</text>
<text x="98.1" y="115.2">13</text>
<text x="104.2" y="119">XTAL2</text>
<text x="104.2" y="116.4">XTAL1</text>
<text x="138" y="119">PC3/TMS</text>
<text x="138.3" y="116.4">PC2/TCK</text>
<text x="151.2" y="115.2">24</text>
<text x="151.2" y="117.8">25</text>
<text x="160.1" y="116.4">R3</text>
<text x="160.1" y="119">C1</text>
<text x="12.2" y="121.5">ID3_CW</text>
<text x="53.4" y="121.5">ID3_ACW</text>
<text x="98.1" y="125.4">39</text>
<text x="98.1" y="122.8">40</text>
<text x="104.2" y="124">PA0/ADC0</text>
<text x="138" y="121.5">PC4/TDO</text>
<text x="139.1" y="124">PC5/TDI</text>
<text x="151.2" y="120.3">26</text>
<text x="151.2" y="122.8">27</text>
<text x="151.2" y="125.4">28</text>
<text x="160.1" y="121.5">C2</text>
<text x="160.1" y="124">C3</text>
<text x="190" y="121.5">ID1_CW</text>
<text x="226.1" y="121.5">ID1_ACW</text>
<text x="82.3" y="129.1">LCD_RW</text>
<text x="83" y="126.6">LCD_RS</text>
<text x="83" y="131.7">LCD_EN</text>
<text x="98.1" y="130.5">37</text>
<text x="98.1" y="127.9">38</text>
<text x="104.2" y="131.7">PA3/ADC3</text>
<text x="104.2" y="129.1">PA2/ADC2</text>
<text x="104.2" y="126.6">PA1/ADC1</text>
<text x="135.4" y="126.6">PC6/TOSC1</text>
<text x="135.4" y="129.1">PC7/TOSC2</text>
<text x="151.2" y="127.9">29</text>
<text x="160.1" y="129.1">DIR_BTN</text>
<text x="83.3" y="134.2">LCD_D4</text>
<text x="83.3" y="136.7">LCD_D5</text>
<text x="98.1" y="135.5">35</text>
<text x="98.1" y="133">36</text>
<text x="104.2" y="136.7">PA5/ADC5</text>
<text x="104.2" y="134.2">PA4/ADC4</text>
<text x="138.1" y="134.2">PD0/RXD</text>
<text x="138.3" y="136.7">PD1/TXD</text>
<text x="151.2" y="133">14</text>
<text x="151.2" y="135.5">15</text>
<text x="160.1" y="136.7">DC1_L</text>
<text x="160.1" y="134.2">DC1_R</text>
<text x="12.2" y="139.3">ID4_CW</text>
<text x="53.4" y="139.3">ID4_ACW</text>
<text x="83.3" y="139.3">LCD_D6</text>
<text x="83.3" y="141.8">LCD_D7</text>
<text x="98.1" y="140.6">33</text>
<text x="98.1" y="138.1">34</text>
<text x="104.2" y="141.8">PA7/ADC7</text>
<text x="104.2" y="139.3">PA6/ADC6</text>
<text x="137.9" y="139.3">PD2/INT0</text>
<text x="137.9" y="141.8">PD3/INT1</text>
<text x="151.2" y="138.1">16</text>
<text x="151.2" y="140.6">17</text>
<text x="151.2" y="143.2">18</text>
<text x="160.1" y="139.3">STOP</text>
<text x="160.1" y="141.8">START</text>
<text x="187.4" y="139.3">ID2_CW</text>
<text x="228.7" y="139.3">ID2_ACW</text>
<text x="99.2" y="145.7">1</text>
<text x="99.2" y="148.2">2</text>
<text x="104.2" y="146.9">PB0/T0/XCK</text>
<text x="104.2" y="149.4">PB1/T1</text>
<text x="136.8" y="144.4">PD4/OC1B</text>
<text x="136.8" y="146.9">PD5/OC1A</text>
<text x="137.8" y="149.4">PD6/ICP1</text>
<text x="151.2" y="145.7">19</text>
<text x="151.2" y="148.2">20</text>
<text x="160.1" y="144.4">DC3_R</text>
<text x="160.1" y="146.9">DC3_L</text>
<text x="160.1" y="149.4">DC4_R</text>
<text x="81.1" y="152">US_ECHO</text>
<text x="82.1" y="154.5">US_TRIG</text>
<text x="99.2" y="150.8">3</text>
<text x="99.2" y="153.3">4</text>
<text x="99.2" y="155.9">5</text>
<text x="104.2" y="152">PB2/AIN0/INT2</text>
<text x="104.2" y="154.5">PB3/AIN1/OC0</text>
<text x="138.2" y="152">PD7/OC2</text>
<text x="151.2" y="150.8">21</text>
<text x="160.1" y="152">DC4_L</text>
<text x="181.8" y="154.5">DCM_L_PWM</text>
<text x="213.4" y="154.5">A</text>
<text x="99.2" y="158.4">6</text>
<text x="99.2" y="160.9">7</text>
<text x="104.2" y="157.1">PB4/SS</text>
<text x="104.2" y="159.6">PB5/MOSI</text>
<text x="151.2" y="160.9">32</text>
<text x="213.4" y="159.6">B</text>
<text x="8" y="162.1">GND</text>
<text x="24" y="164.6">10k</text>
<text x="66.1" y="162.1">VCC</text>
<text x="86.1" y="164.7">PWM</text>
<text x="99.2" y="163.5">8</text>
<text x="104.2" y="162.1">PB6/MISO</text>
<text x="104.2" y="164.7">PB7/SCK</text>
<text x="141.5" y="164.7">AVCC</text>
<text x="141.6" y="162.1">AREF</text>
<text x="151.2" y="163.5">30</text>
<text x="213.4" y="164.7">C</text>
<text x="16.2" y="169.8">DIR_BTN</text>
<text x="102.7" y="168.6">ATMEGA32</text>
<text x="213.4" y="169.8">D</text>
</g>
<text font-size="2.4" fill="#0f0" x="123.8" y="27.5">33.0</text>
<g font-size="2.4" fill="#0000c0">
<text x="40.6" y="33.9">U</text>
<text x="42.1" y="33.9">4(VS)</text>
<text x="203.1" y="33.9">U3(VS)</text>
</g>
</svg>
